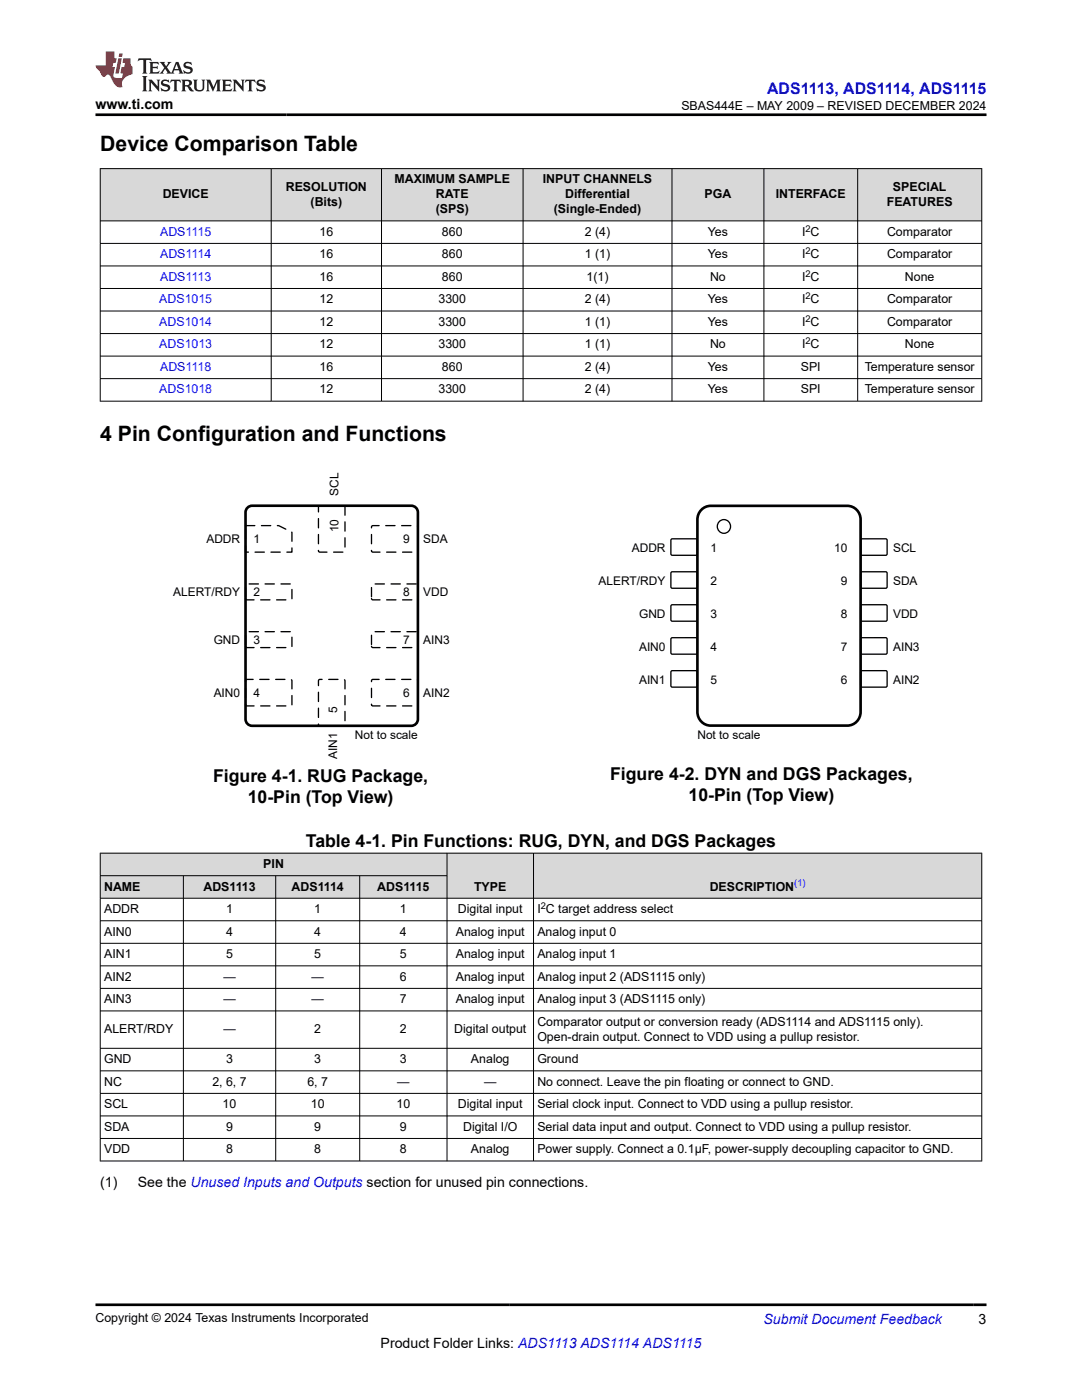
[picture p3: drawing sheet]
<svg xmlns="http://www.w3.org/2000/svg" width="216mm" height="279mm" viewBox="0 0 216 279" stroke-linecap="round" stroke-linejoin="round" font-family="sans-serif">
<g fill="#d8d8d8">
<path d="M20 33.7h175.9v10.4h-175.9z" fill-rule="evenodd"/>
<path d="M20.1 33.7h34v10.3h-34z" fill-rule="evenodd"/>
<path d="M54.2 33.7h21.9v10.3h-21.9z" fill-rule="evenodd"/>
<path d="M76.2 33.7h28.1v10.3h-28.1z" fill-rule="evenodd"/>
<path d="M104.4 33.7h29.6v10.3h-29.6z" fill-rule="evenodd"/>
<path d="M134.1 33.7h18.3v10.3h-18.3z" fill-rule="evenodd"/>
<path d="M152.5 33.7h18.6v10.3h-18.6z" fill-rule="evenodd"/>
<path d="M171.2 33.7h24.6v10.3h-24.6z" fill-rule="evenodd"/>
</g>
<g fill="none" stroke="#000" stroke-width=".2">
<path d="M19.9 33.7h176.1M20 33.6v46.5M54.1 33.6v46.5M76.1 33.6v46.5M104.4 33.6v46.5M134.1 33.6v46.5M152.4 33.6v46.5M171.1 33.6v46.5M195.9 33.6v46.5M19.9 44.1h176.1M19.9 48.6h176.1M19.9 53.1h176.1"/>
<path d="M19.9 57.6h176.1M19.9 62.1h176.1M19.9 66.6h176.1M19.9 71.1h176.1M19.9 75.6h176.1M19.9 80.1h176.1"/>
</g>
<g fill="#fff">
<path d="M31.2 94.3h65.3v57.2h-65.3z" fill-rule="evenodd"/>
<path d="M49 104.9h6.6l2.7 1.3v4h-9.3z" fill-rule="evenodd"/>
</g>
<path d="M49 104.9h6.6l2.7 1.3v4h-9.3z" fill="none" stroke="#000" stroke-width=".26" stroke-dasharray="1.9 1.3"/>
<path d="M49 116.7l.3-.2 8.8 .1 .2 .2-.1 2.8-.2 .1h-8.9l-.1-.2z" fill-rule="evenodd" fill="#fff"/>
<path d="M49 116.7l.3-.2 8.8 .1 .2 .2-.1 2.8-.2 .1h-8.9l-.1-.2z" fill="none" stroke="#000" stroke-width=".26" stroke-dasharray="1.9 1.3"/>
<path d="M49 126.2l.3-.1h8.8l.2 .2-.1 2.8-.2 .1h-8.9l-.1-.2z" fill-rule="evenodd" fill="#fff"/>
<path d="M49 126.2l.3-.1h8.8l.2 .2-.1 2.8-.2 .1h-8.9l-.1-.2z" fill="none" stroke="#000" stroke-width=".26" stroke-dasharray="1.9 1.3"/>
<path d="M49 135.7l.3-.1h8.8l.2 .3-.1 4.9-.2 .1-8.9-.1-.1-.2z" fill-rule="evenodd" fill="#fff"/>
<path d="M49 135.7l.3-.1h8.8l.2 .3-.1 4.9-.2 .1-8.9-.1-.1-.2z" fill="none" stroke="#000" stroke-width=".26" stroke-dasharray="1.9 1.3"/>
<path d="M63.6 135.7l.2-.1h4.8l.2 .1v8.9l-.1 .2-4.9 .1-.2-.2z" fill-rule="evenodd" fill="#fff"/>
<path d="M63.6 135.7l.2-.1h4.8l.2 .1v8.9l-.1 .2-4.9 .1-.2-.2z" fill="none" stroke="#000" stroke-width=".26" stroke-dasharray="1.9 1.3"/>
<path d="M74.2 135.7l.2-.1h8.9l.1 .3v4.9l-.3 .1-8.8-.1-.2-.2z" fill-rule="evenodd" fill="#fff"/>
<path d="M74.2 135.7l.2-.1h8.9l.1 .3v4.9l-.3 .1-8.8-.1-.2-.2z" fill="none" stroke="#000" stroke-width=".26" stroke-dasharray="1.9 1.3"/>
<path d="M74.2 126.2l.2-.1h8.9l.1 .2v2.8l-.3 .1h-8.8l-.2-.2z" fill-rule="evenodd" fill="#fff"/>
<path d="M74.2 126.2l.2-.1h8.9l.1 .2v2.8l-.3 .1h-8.8l-.2-.2z" fill="none" stroke="#000" stroke-width=".26" stroke-dasharray="1.9 1.3"/>
<path d="M74.2 116.7l.2-.2 8.9 .1 .1 .2v2.8l-.3 .1h-8.8l-.2-.2z" fill-rule="evenodd" fill="#fff"/>
<path d="M74.2 116.7l.2-.2 8.9 .1 .1 .2v2.8l-.3 .1h-8.8l-.2-.2z" fill="none" stroke="#000" stroke-width=".26" stroke-dasharray="1.9 1.3"/>
<path d="M74.2 105l.2-.1h8.9l.1 .3v4.9l-.3 .1h-8.8l-.2-.3z" fill-rule="evenodd" fill="#fff"/>
<path d="M74.2 105l.2-.1h8.9l.1 .3v4.9l-.3 .1h-8.8l-.2-.3z" fill="none" stroke="#000" stroke-width=".26" stroke-dasharray="1.9 1.3"/>
<path d="M63.6 101.1l.2-.2h4.8l.2 .2v8.8l-.1 .3h-4.9l-.2-.1z" fill-rule="evenodd" fill="#fff"/>
<path d="M63.6 101.1l.2-.2h4.8l.2 .2v8.8l-.1 .3h-4.9l-.2-.1z" fill="none" stroke="#000" stroke-width=".26" stroke-dasharray="1.9 1.3"/>
<path d="M49.2 101.5l.7-.5 .4-.1h31.8a1.32 1.32 0 0 1 1.3 1.4v41.2a1.32 1.32 0 0 1-1.3 1.4h-31.8a1.32 1.32 0 0 1-1.3-1.4v-41.2z" fill="none" stroke="#000" stroke-width=".53"/>
<g fill="#fff">
<path d="M119.1 94.3h65.3v57.2h-65.3z" fill-rule="evenodd"/>
<path d="M134 107.6h5l.2 .2-.1 2.9-.2 .1h-4.9l-.1-.3v-2.7z" fill-rule="evenodd"/>
</g>
<path d="M134 107.6h5l.2 .2-.1 2.9-.2 .1h-4.9l-.1-.3v-2.7z" fill="none" stroke="#000" stroke-width=".26"/>
<path d="M171.9 107.6h5l.1 .2v2.9l-.2 .1h-4.9l-.2-.3v-2.7z" fill-rule="evenodd" fill="#fff"/>
<path d="M171.9 107.6h5l.1 .2v2.9l-.2 .1h-4.9l-.2-.3v-2.7z" fill="none" stroke="#000" stroke-width=".26"/>
<path d="M134 114.1h5l.2 .3-.1 2.9-.2 .1h-4.9l-.1-.3v-2.7z" fill-rule="evenodd" fill="#fff"/>
<path d="M134 114.1h5l.2 .3-.1 2.9-.2 .1h-4.9l-.1-.3v-2.7z" fill="none" stroke="#000" stroke-width=".26"/>
<path d="M171.9 114.1h5l.1 .3v2.9l-.2 .1h-4.9l-.2-.3v-2.7z" fill-rule="evenodd" fill="#fff"/>
<path d="M171.9 114.1h5l.1 .3v2.9l-.2 .1h-4.9l-.2-.3v-2.7z" fill="none" stroke="#000" stroke-width=".26"/>
<path d="M134 120.7h5l.2 .3-.1 2.8-.2 .2-4.9-.1-.1-.2v-2.7z" fill-rule="evenodd" fill="#fff"/>
<path d="M134 120.7h5l.2 .3-.1 2.8-.2 .2-4.9-.1-.1-.2v-2.7z" fill="none" stroke="#000" stroke-width=".26"/>
<path d="M171.9 120.7h5l.1 .3v2.8l-.2 .2-4.9-.1-.2-.2v-2.7z" fill-rule="evenodd" fill="#fff"/>
<path d="M171.9 120.7h5l.1 .3v2.8l-.2 .2-4.9-.1-.2-.2v-2.7z" fill="none" stroke="#000" stroke-width=".26"/>
<path d="M134 127.3h5l.2 .2-.1 2.9-.2 .2-4.9-.1-.1-.2v-2.8z" fill-rule="evenodd" fill="#fff"/>
<path d="M134 127.3h5l.2 .2-.1 2.9-.2 .2-4.9-.1-.1-.2v-2.8z" fill="none" stroke="#000" stroke-width=".26"/>
<path d="M171.9 127.3h5l.1 .2v2.9l-.2 .2-4.9-.1-.2-.2v-2.8z" fill-rule="evenodd" fill="#fff"/>
<path d="M171.9 127.3h5l.1 .2v2.9l-.2 .2-4.9-.1-.2-.2v-2.8z" fill="none" stroke="#000" stroke-width=".26"/>
<path d="M134 133.9h5l.2 .2-.1 2.9-.2 .1h-4.9l-.1-.2v-2.8z" fill-rule="evenodd" fill="#fff"/>
<path d="M134 133.9h5l.2 .2-.1 2.9-.2 .1h-4.9l-.1-.2v-2.8z" fill="none" stroke="#000" stroke-width=".26"/>
<path d="M171.9 133.9h5l.1 .2v2.9l-.2 .1h-4.9l-.2-.2v-2.8z" fill-rule="evenodd" fill="#fff"/>
<g fill="none" stroke="#000" stroke-width=".26">
<path d="M171.9 133.9h5l.1 .2v2.9l-.2 .1h-4.9l-.2-.2v-2.8z"/>
<circle cx="144.4" cy="105.1" r="1.35"/>
</g>
<path d="M140.2 101.6l1-.6h.6h27.3a2.69 2.69 0 0 1 2.6 2.7v38.4a2.7 2.7 0 0 1-2.6 2.7h-27.3a2.69 2.69 0 0 1-2.6-2.7v-38.4a2.77 2.77 0 0 1 1-2.1z" fill="none" stroke="#000" stroke-width=".53"/>
<g fill="#d8d8d8">
<path d="M20 170.3h175.9v4.5h-175.9z" fill-rule="evenodd"/>
<path d="M20.1 170.3h69v4.4h-69z" fill-rule="evenodd"/>
<path d="M89.3 170.3h17.1v8.9h-17.1z" fill-rule="evenodd"/>
<path d="M106.5 170.3h89.3v8.9h-89.3z" fill-rule="evenodd"/>
<path d="M20.1 174.8h16.4v4.4h-16.4z" fill-rule="evenodd"/>
<path d="M36.7 174.8h18.3v4.4h-18.3z" fill-rule="evenodd"/>
<path d="M55.1 174.8h16.6v4.4h-16.6z" fill-rule="evenodd"/>
<path d="M71.8 174.8h17.3v4.4h-17.3z" fill-rule="evenodd"/>
</g>
<g fill="none" stroke="#000" stroke-width=".2">
<path d="M19.9 170.3h176.1M19.9 174.8h69.4M19.9 179.3h176.1M20 170.2v61.6M36.6 174.8v57M55 174.8v57M71.8 174.8v57M89.2 170.2v61.6M106.5 170.2v61.6M195.9 170.2v61.6M19.9 183.8h176.1M19.9 188.3h176.1"/>
<path d="M19.9 192.8h176.1M19.9 197.3h176.1M19.9 201.8h176.1M19.9 209.2h176.1M19.9 213.7h176.1M19.9 218.2h176.1M19.9 222.7h176.1M19.9 227.2h176.1M19.9 231.7h176.1"/>
</g>
<path d="M27.7 11.6l-.2 .6 .5-.2h.6v.1v2.2l-.2 .4h1l-.2-.4v-2.2v-.1h.5l.5 .2-.1-.6zM29.8 12.4l.2 .3v1.6l-.2 .4h1.9l.1-.6a1.08 1.08 0 0 1-1.3 .2v-.7h.6l.4 .2v-.7l-.4 .2h-.6v-.5l.2-.2a1 1 0 0 1 1 .3l-.1-.5zM31.8 12.4l1 1.1-1 1.2h.9l-.2-.2 .4-.8 .5 .8-.2 .2h1.6l-.2-.2 .1-.5h1l.1 .5-.1 .2h.9l-.2-.4-.8-1.9h-.5l-1 2.1-.8-1.1 .9-1h-.8l.2 .2-.5 .6-.3-.6 .1-.2zM35.2 12.8l.4 1h-.8zM36.8 12.5a.65 .65 0 0 0-.2 .7 .65 .65 0 0 0 .6 .5l.7 .1 .1 .3a.79 .79 0 0 1-.7 .4 .79 .79 0 0 1-.7-.5l.1 .7 .2-.1a.93 .93 0 0 0 1.1 0 .93 .93 0 0 0 .4-.9 1.46 1.46 0 0 0-1.2-.6l-.1-.3a1.09 1.09 0 0 1 1.2 .2l-.2-.6-.1 .1-.6-.2zM28.4 15.2l.2 .4v2.2l-.2 .4h1l-.2-.4v-2.2l.2-.4zM29.6 15.9l.2 .4v1.5l-.2 .4h.8l-.3-.4v-1.3l1.7 1.8v-2l.2-.4h-.8l.2 .2 .1 1.1-1.2-1.3zM32.3 16a.65 .65 0 0 0-.2 .8 .65 .65 0 0 0 .7 .4l.6 .2 .1 .2a.79 .79 0 0 1-.7 .4 .79 .79 0 0 1-.7-.5l.1 .7 .2-.1a.93 .93 0 0 0 1.1 .1 .93 .93 0 0 0 .4-1 1.46 1.46 0 0 0-1.2-.5l-.1-.4a1.09 1.09 0 0 1 1.2 .2l-.2-.6-.1 .1-.6-.1zM34.1 15.9l-.1 .6a.63 .63 0 0 1 .7-.3l.1 1.6-.3 .4h1l-.2-.4v-1.6a.66 .66 0 0 1 .8 .3l-.1-.6zM36.2 15.9l.2 .4v1.5l-.2 .4h.9l-.2-.2v-.7h.5l.1 .2a.79 .79 0 0 0 1.2 .6l-1-.9a.61 .61 0 0 0 .6-.6 .61 .61 0 0 0-.5-.7zM36.9 16.2h.2a.47 .47 0 0 1 .5 .1 .47 .47 0 0 1 .1 .5l-.2 .1-.6 .1zM38.5 15.9l.2 .2a2.27 2.27 0 0 0 .4 2 1.04 1.04 0 0 0 1.7-.7v-1.3l.2-.2h-.8l.2 .4v1.1a.6 .6 0 0 1-.6 .6 .6 .6 0 0 1-.6-.6v-1.1l.3-.4zM41.1 15.9l.2 .4v1.5l-.2 .4h.7l-.2-.4v-1.4l.9 1.9 .8-1.9v1.4l-.2 .4h1l-.3-.4v-1.5l.3-.4h-.8l-.7 1.5-.7-1.5zM44.3 15.9l.2 .4v1.5l-.2 .4h1.9l.1-.6a1.09 1.09 0 0 1-1.3 .2v-.7h.6l.4 .2v-.6l-.4 .2h-.6v-.6l.2-.1a1.01 1.01 0 0 1 1 .3l-.1-.6zM46.4 15.9l.3 .4v1.5l-.3 .4h.8l-.2-.4v-1.3l1.6 1.8v-2l.2-.4h-.7l.2 .2v1.1l-1.2-1.3zM49 15.9l-.1 .6a.63 .63 0 0 1 .8-.3v1.6l-.3 .4h1l-.2-.4v-1.6a.66 .66 0 0 1 .8 .3l-.1-.6zM51.4 16a.65 .65 0 0 0-.2 .8 .65 .65 0 0 0 .6 .4l.6 .2 .2 .2a.79 .79 0 0 1-.8 .4 .79 .79 0 0 1-.6-.5l.1 .7 .2-.1a.93 .93 0 0 0 1 .1 .93 .93 0 0 0 .5-1 1.46 1.46 0 0 0-1.3-.5l-.1-.4a1.09 1.09 0 0 1 1.3 .2l-.2-.6-.2 .1-.5-.1z" fill="#231f20"/>
<path d="M21.1 10.3v2.7h-2v.4l.9 1a.95 .95 0 0 0 .9 .9 .59 .59 0 0 1 .6-.4 .59 .59 0 0 1 .5 .3l.4 .8a1.59 1.59 0 0 0 2.1 1.4 1.61 1.61 0 0 1 1-2.3l1-.3-.1-1.5a1.59 1.59 0 0 1-.4-1.7h-1.4l-.2 .9h.5l-.1 .9h-.5l-.2 .9v.3l.4 .1-.2 .9h-.6a.73 .73 0 0 1-1.1-.7l.3-1.5h-.5l.2-.9h.5l.2-.9h-.5v-1.3zM23.6 11.6l-.6 3.1h.7l.6-3.1zM23.8 10.7l-.1 .6h.7l.1-.6z" fill="#ed1c24"/>
<path d="M19.1 22.9h177.8M19.1 260.4h177.8" fill="none" stroke="#000" stroke-width=".53"/>
<g font-size="4.2">
<text x="20" y="30.2">Device Comparison Table</text>
<text x="20" y="88.1">4 Pin Configuration and Functions</text>
</g>
<g font-size="3.5">
<text x="121.7" y="155.7">Figure 4-2. DYN and DGS Packages,</text>
<text x="42.5" y="156.1">Figure 4-1. RUG Package,</text>
<text x="49.4" y="160.3">10-Pin (Top View)</text>
<text x="137.4" y="159.9">10-Pin (Top View)</text>
<text x="61" y="169.1">Table 4-1. Pin Functions: RUG, DYN, and DGS Packages</text>
</g>
<text font-size="3.2" fill="#00f" x="153.1" y="18.7">ADS1113, ADS1114, ADS1115</text>
<g font-size="2.8">
<text x="19.1" y="21.8">www.ti.com</text>
<text x="20" y="236.9">(1)</text>
<text x="27.5" y="236.9">See the Unused Inputs and Outputs section for unused pin connections.</text>
<text x="75.9" y="269">Product Folder Links: ADS1113 ADS1114 ADS1115</text>
<text x="195.3" y="264.2">3</text>
</g>
<text font-size="2.8" fill="#00f" x="152.4" y="264.2">Submit Document Feedback</text>
<g font-size="2.5">
<text x="136" y="21.9">SBAS444E – MAY 2009 – REVISED DECEMBER 2024</text>
<text x="32.5" y="39.6">DEVICE</text>
<text x="57" y="38.1">RESOLUTION</text>
<text x="62" y="41.1">(Bits)</text>
<text x="78.7" y="36.6">MAXIMUM SAMPLE</text>
<text x="87" y="39.6">RATE</text>
<text x="108.3" y="36.6">INPUT CHANNELS</text>
<text x="112.8" y="39.6">Differential</text>
<text x="140.6" y="39.6">PGA</text>
<text x="154.8" y="39.6">INTERFACE</text>
<text x="177" y="41.1">FEATURES</text>
<text x="178.2" y="38.1">SPECIAL</text>
<text x="63.7" y="47">16</text>
<text x="87" y="42.5">(SPS)</text>
<text x="88.2" y="47">860</text>
<text x="110.5" y="42.5">(Single-Ended)</text>
<text x="116.7" y="47">2 (4)</text>
<text x="141.2" y="47">Yes</text>
<text x="160" y="47">I C</text>
<text x="177" y="47">Comparator</text>
<text x="63.7" y="51.5">16</text>
<text x="88.2" y="51.5">860</text>
<text x="116.7" y="51.5">1 (1)</text>
<text x="141.2" y="51.5">Yes</text>
<text x="160" y="51.5">I C</text>
<text x="177" y="51.5">Comparator</text>
<text x="63.7" y="56">16</text>
<text x="88.2" y="56">860</text>
<text x="117" y="56">1(1)</text>
<text x="141.7" y="56">No</text>
<text x="160" y="56">I C</text>
<text x="180.6" y="56">None</text>
<text x="63.7" y="60.5">12</text>
<text x="63.7" y="65">12</text>
<text x="87.5" y="60.5">3300</text>
<text x="87.5" y="65">3300</text>
<text x="116.7" y="60.5">2 (4)</text>
<text x="116.7" y="65">1 (1)</text>
<text x="141.2" y="60.5">Yes</text>
<text x="141.2" y="65">Yes</text>
<text x="160" y="60.5">I C</text>
<text x="160" y="65">I C</text>
<text x="177" y="60.5">Comparator</text>
<text x="177" y="65">Comparator</text>
<text x="63.7" y="69.5">12</text>
<text x="87.5" y="69.5">3300</text>
<text x="116.7" y="69.5">1 (1)</text>
<text x="141.7" y="69.5">No</text>
<text x="160" y="69.5">I C</text>
<text x="180.6" y="69.5">None</text>
<text x="63.7" y="74">16</text>
<text x="88.2" y="74">860</text>
<text x="116.7" y="74">2 (4)</text>
<text x="141.2" y="74">Yes</text>
<text x="159.8" y="74">SPI</text>
<text x="172.5" y="74">Temperature sensor</text>
<text x="63.7" y="78.5">12</text>
<text x="87.5" y="78.5">3300</text>
<text x="116.7" y="78.5">2 (4)</text>
<text x="141.2" y="78.5">Yes</text>
<text x="159.8" y="78.5">SPI</text>
<text x="172.5" y="78.5">Temperature sensor</text>
<text x="52.5" y="173.2">PIN</text>
<text x="20.8" y="177.7">NAME</text>
<text x="40.6" y="177.7">ADS1113</text>
<text x="58.2" y="177.7">ADS1114</text>
<text x="75.3" y="177.7">ADS1115</text>
<text x="94.6" y="177.7">TYPE</text>
<text x="141.6" y="177.7">DESCRIPTION</text>
<text x="20.8" y="182.2">ADDR</text>
<text x="45.1" y="182.2">1</text>
<text x="62.7" y="182.2">1</text>
<text x="79.8" y="182.2">1</text>
<text x="91.4" y="182.2">Digital input</text>
<text x="107.2" y="182.2">I C target address select</text>
<text x="20.8" y="186.7">AIN0</text>
<text x="20.8" y="191.2">AIN1</text>
<text x="45.1" y="186.7">4</text>
<text x="45.1" y="191.2">5</text>
<text x="62.7" y="186.7">4</text>
<text x="62.7" y="191.2">5</text>
<text x="79.8" y="186.7">4</text>
<text x="79.8" y="191.2">5</text>
<text x="91" y="186.7">Analog input</text>
<text x="91" y="191.2">Analog input</text>
<text x="107.2" y="186.7">Analog input 0</text>
<text x="107.2" y="191.2">Analog input 1</text>
<text x="20.8" y="195.7">AIN2</text>
<text x="44.6" y="195.7">—</text>
<text x="62.2" y="195.7">—</text>
<text x="79.8" y="195.7">6</text>
<text x="91" y="195.7">Analog input</text>
<text x="107.2" y="195.7">Analog input 2 (ADS1115 only)</text>
<text x="20.8" y="200.2">AIN3</text>
<text x="44.6" y="200.2">—</text>
<text x="62.2" y="200.2">—</text>
<text x="79.8" y="200.2">7</text>
<text x="91" y="200.2">Analog input</text>
<text x="107.2" y="200.2">Analog input 3 (ADS1115 only)</text>
<text x="20.8" y="206.2">ALERT/RDY</text>
<text x="44.6" y="206.2">—</text>
<text x="62.7" y="206.2">2</text>
<text x="79.8" y="206.2">2</text>
<text x="90.6" y="206.2">Digital output</text>
<text x="107.2" y="204.7">Comparator output or conversion ready (ADS1114 and ADS1115 only).</text>
<text x="107.2" y="207.7">Open-drain output. Connect to VDD using a pullup resistor.</text>
<text x="20.8" y="212.2">GND</text>
<text x="45.1" y="212.2">3</text>
<text x="62.7" y="212.2">3</text>
<text x="79.8" y="212.2">3</text>
<text x="94" y="212.2">Analog</text>
<text x="107.2" y="212.2">Ground</text>
<text x="20.8" y="216.7">NC</text>
<text x="20.8" y="221.2">SCL</text>
<text x="42.4" y="216.7">2, 6, 7</text>
<text x="44.4" y="221.2">10</text>
<text x="61.3" y="216.7">6, 7</text>
<text x="62" y="221.2">10</text>
<text x="79.1" y="221.2">10</text>
<text x="79.3" y="216.7">—</text>
<text x="91.4" y="221.2">Digital input</text>
<text x="96.6" y="216.7">—</text>
<text x="107.2" y="216.7">No connect. Leave the pin floating or connect to GND.</text>
<text x="107.2" y="221.2">Serial clock input. Connect to VDD using a pullup resistor.</text>
<text x="20.8" y="225.7">SDA</text>
<text x="45.1" y="225.7">9</text>
<text x="62.7" y="225.7">9</text>
<text x="79.8" y="225.7">9</text>
<text x="92.4" y="225.7">Digital I/O</text>
<text x="107.2" y="225.7">Serial data input and output. Connect to VDD using a pullup resistor.</text>
<text x="20.8" y="230.2">VDD</text>
<text x="45.1" y="230.2">8</text>
<text x="62.7" y="230.2">8</text>
<text x="79.8" y="230.2">8</text>
<text x="94" y="230.2">Analog</text>
<text x="107.2" y="230.2">Power supply. Connect a 0.1μF, power-supply decoupling capacitor to GND.</text>
<text x="19.1" y="263.9">Copyright © 2024 Texas Instruments Incorporated</text>
</g>
<g font-size="2.5" fill="#00f">
<text x="32" y="47">ADS1115</text>
<text x="32" y="51.5">ADS1114</text>
<text x="32" y="56">ADS1113</text>
<text x="31.8" y="60.5">ADS1015</text>
<text x="31.8" y="65">ADS1014</text>
<text x="31.8" y="69.5">ADS1013</text>
<text x="32" y="74">ADS1118</text>
<text x="31.8" y="78.5">ADS1018</text>
</g>
<g font-size="2.4">
<text x="67.5" y="98.9" transform="rotate(-90 67.5 98.9)">SCL</text>
<text x="67.5" y="106.2" transform="rotate(-90 67.5 106.2)">10</text>
<text x="41.2" y="108.3">ADDR</text>
<text x="50.6" y="108.3">1</text>
<text x="80.5" y="108.3">9</text>
<text x="84.4" y="108.3">SDA</text>
<text x="126.1" y="110.2">ADDR</text>
<text x="141.8" y="110.2">1</text>
<text x="166.4" y="110.2">10</text>
<text x="178.2" y="110.2">SCL</text>
<text x="34.6" y="118.9">ALERT/RDY</text>
<text x="50.6" y="118.9">2</text>
<text x="80.5" y="118.9">8</text>
<text x="84.4" y="118.9">VDD</text>
<text x="119.4" y="116.8">ALERT/RDY</text>
<text x="141.8" y="116.8">2</text>
<text x="167.8" y="116.8">9</text>
<text x="178.2" y="116.8">SDA</text>
<text x="127.5" y="123.4">GND</text>
<text x="141.8" y="123.4">3</text>
<text x="167.8" y="123.4">8</text>
<text x="178.2" y="123.4">VDD</text>
<text x="42.6" y="128.4">GND</text>
<text x="50.6" y="128.4">3</text>
<text x="80.5" y="128.4">7</text>
<text x="84.4" y="128.4">AIN3</text>
<text x="127.5" y="130">AIN0</text>
<text x="141.8" y="130">4</text>
<text x="167.8" y="130">7</text>
<text x="178.2" y="130">AIN3</text>
<text x="127.5" y="136.6">AIN1</text>
<text x="141.8" y="136.6">5</text>
<text x="167.8" y="136.6">6</text>
<text x="178.2" y="136.6">AIN2</text>
<text x="42.6" y="139">AIN0</text>
<text x="50.6" y="139">4</text>
<text x="67.2" y="142.2" transform="rotate(-90 67.2 142.2)">5</text>
<text x="80.5" y="139">6</text>
<text x="84.4" y="139">AIN2</text>
<text x="70.8" y="147.5">Not to scale</text>
<text x="139.2" y="147.5">Not to scale</text>
<text x="67.2" y="151.5" transform="rotate(-90 67.2 151.5)">AIN1</text>
</g>
<g font-size="1.9">
<text x="160.7" y="46.2">2</text>
<text x="160.7" y="50.7">2</text>
<text x="160.7" y="55.2">2</text>
<text x="160.7" y="59.7">2</text>
<text x="160.7" y="64.2">2</text>
<text x="160.7" y="68.7">2</text>
<text x="107.9" y="181.4">2</text>
</g>
<text font-size="1.9" fill="#00f" x="158.5" y="176.9">(1)</text>
</svg>
